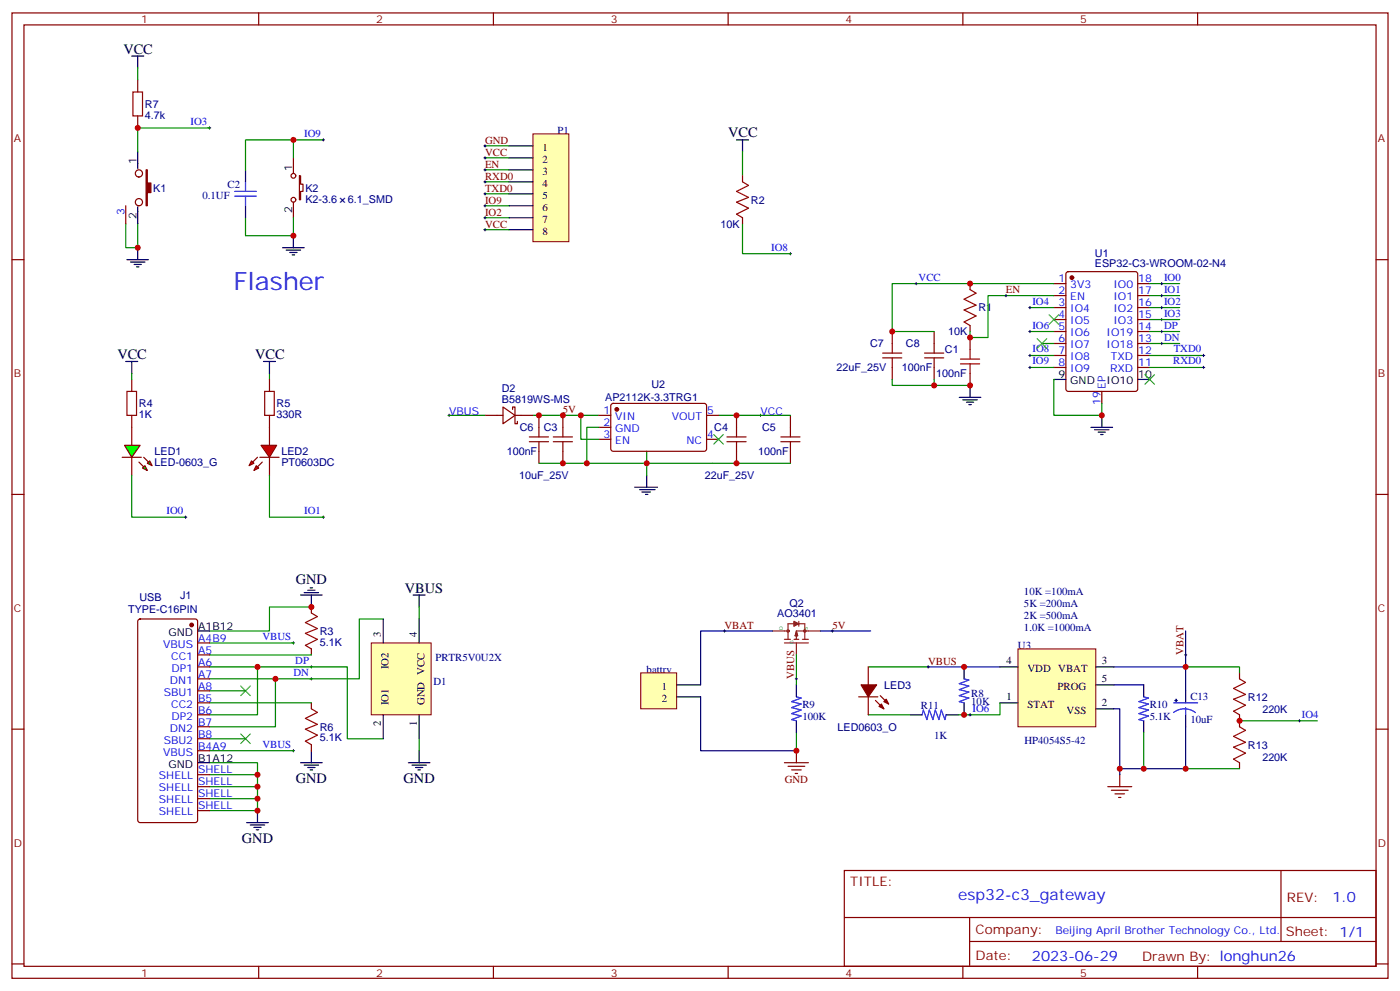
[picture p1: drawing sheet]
<svg xmlns="http://www.w3.org/2000/svg" width="412mm" height="292mm" viewBox="0 0 412 292" stroke-linecap="round" stroke-linejoin="round" font-family="sans-serif">
<g fill="none" stroke="#870000" stroke-width=".35">
<path d="M3.5 3.8h405.4v284.3h-405.4zM7.1 7.3h398.2v277.3h-398.2zM76.2 3.8v3.5M145.3 3.8v3.5M214.5 3.8v3.5M283.6 3.8v3.5M352.8 3.8v3.5M218.7 51.8v1.8M3.5 76.5h3.6M218.7 64.1v1.8M405.3 76.5h3.6M79.4 125.9v5.3"/>
<path d="M79.4 134.7v5.3M155.9 130.1h5.7M155.9 128.7h5.7M158.7 122.3v6.4M158.7 130.1v6.4M3.5 145.6h3.6M405.3 145.6h3.6M3.5 214.8h3.6M405.3 214.8h3.6M248.7 256.4h156.6v28.2h-156.6zM377.3 256.4v20.9M248.7 270.2h156.5"/>
<path d="M285.6 277.3h119.6M285.6 270.2v14.2M3.5 283.9h3.6M76.2 284.6v3.5M145.3 284.6v3.5M214.5 284.6v3.5M283.6 284.6v3.5M352.8 284.6v3.5M405.3 283.9h3.6"/>
</g>
<path d="M61.4 37.7h.7M61.7 37.3v.7M232.5 74.7h.7M232.8 74.4v.7" fill="none" stroke="#000" stroke-width=".29"/>
<path d="M218.7 44.7v7.1M218.7 65.9v8.8h14.1" fill="none" stroke="#008700" stroke-width=".35"/>
<path d="M217 41.2h3.5M218.7 41.2v3.5" fill="none" stroke="#000" stroke-width=".35"/>
<path d="M218.7 53.6l1.8 1-3.5 1.8 3.5 1.7-3.5 1.4 3.5 1.8-3.5 1.8 1.7 1" fill="none" stroke="#a10000" stroke-width=".35"/>
<g fill="#f00" stroke="#870000" stroke-width=".35">
<path d="M75.5 137.2l.7 .7-1.4 .7z"/>
<path d="M74.1 135.7l.7 .8-1.4 .7z"/>
</g>
<g fill="#870000" stroke="#870000" stroke-width=".35">
<path d="M77.3 136.1l-1.5 1.4z"/>
<path d="M74.4 136.1l1.4-1.4z"/>
</g>
<g fill="#f00" stroke="#870000" stroke-width=".35">
<path d="M76.6 134.7h5.6z"/>
<path d="M76.9 131.2h4.6l-2.1 3.5z"/>
</g>
<path d="M61.7 37.7h-21.1v7M86.4 41.2h-14.1v8.8M95.2 41.2h-8.8v5.3M37 65.9v7.1h3.6v-7.1M72.3 64.1v5.3h14.1v-5.3M79.4 110v1.8M79.4 140v12.3h15.8M157 122.3h19.4M158.7 136.5h74.1M190.5 132.9v7.1M211.7 122.3h21.1" fill="none" stroke="#008700" stroke-width=".35"/>
<path d="M94.9 41.2h.7M95.2 40.9v.7M223.7 122.3h.7M224 122v.7M94.9 152.3h.7M95.2 152v.7" fill="none" stroke="#000" stroke-width=".29"/>
<g fill="none" stroke="#000" stroke-width=".35">
<path d="M40.6 44.7v5M72.3 50v3.6M37.4 76.5h6.3M38.5 77.2h4.2M39.5 77.9h2.1M40.2 78.6h.7M40.6 61v4.9M40.6 73v3.5M72.3 60.6v3.5M83.3 73h6.3M84.3 73.7h4.2M85.4 74.4h2.1"/>
<path d="M86.1 75.1h.7M86.4 69.4v3.6M77.6 106.5h3.5M79.4 106.5v3.5M190.5 140v3.5M187 143.5h6.7M188.4 144.2h4.6M189.1 144.9h2.5M190.1 145.6h.8"/>
</g>
<path d="M78 115.3h2.8v7h-2.8z" fill="none" stroke="#a10000" stroke-width=".35"/>
<g fill="none" stroke="#870000" stroke-width=".35">
<path d="M86.4 46.5v4.6M86.4 59.5v4.6M88.2 51.8h.3v2.5h.8v2.1h-.8v2.4h-.3zM37 60.6v5.3M79.4 111.8v3.5M38.8 125.9v5.3M38.8 134.7v5.3M79.4 122.3v3.6M163 130.1h5.6M163 128.7h5.6M165.8 122.3v6.4M165.8 130.1v6.4"/>
<path d="M214.1 130.1h5.7M214.1 128.7h5.7M217 122.3v6.4M217 130.1v6.4M230 130.1h5.7M230 128.7h5.7M232.8 122.3v6.4M232.8 130.1v6.4"/>
<circle cx="40.9" cy="59.5" r="1.06"/>
<circle cx="40.9" cy="51.1" r="1.06"/>
<circle cx="86.4" cy="58.8" r=".71"/>
<circle cx="86.4" cy="51.8" r=".71"/>
</g>
<path d="M43 50h.4v3.9h1v2.8h-1v3.9h-.4z" fill="#870000" stroke="#870000" stroke-width=".35"/>
<path d="M69.1 57.8h6.4M69.1 56.4h6.4M72.3 53.6v2.8M72.3 57.8v2.8" fill="none" stroke="#00f" stroke-width=".35"/>
<g fill="#0f0" stroke="#870000" stroke-width=".35">
<path d="M42.7 137.2l.7 1.4-1.4-.7z"/>
<path d="M43.4 136.5l.7-.8 .7 1.5z"/>
</g>
<g fill="#870000" stroke="#870000" stroke-width=".35">
<path d="M40.9 136.1l1.4 1.4z"/>
<path d="M42.3 134.7l1.4 1.4z"/>
</g>
<path d="M36 134.7h5.6z" fill="#f00" stroke="#870000" stroke-width=".35"/>
<path d="M36.7 131.2h4.6l-2.5 3.5z" fill="#0f0" stroke="#870000" stroke-width=".35"/>
<path d="M37.4 115.3h2.8v7h-2.8zM91.7 180.6l1.8 1-3.5 1.8 3.5 1.7-3.5 1.4 3.5 1.8-3.5 1.8 1.7 1M91.7 208.8l1.8 1-3.5 1.8 3.5 1.8-3.5 1.4 3.5 1.7-3.5 1.8 1.7 1.1" fill="none" stroke="#a10000" stroke-width=".35"/>
<g fill="none" stroke="#870000" stroke-width=".35">
<path d="M38.8 111.8v3.5M38.8 122.3v3.6M91.7 178.8v1.8M40.8 182.5l.5-.2h16.2l.7 .4v58.9l-.5 .6-16.4 .1-.7-.5v-58.8zM58.2 189.4h3.5M58.2 192.9h3.5M58.2 196.4h3.5M58.2 200h3.5M91.7 191.1v1.8M58.2 203.5h3.5M58.2 207h3.5M58.2 210.5h3.5"/>
<path d="M58.2 214.1h3.5M58.2 217.6h3.5M91.7 207v1.8M91.7 219.4v1.7M58.2 221.1h3.5M58.2 228.2h3.5M58.2 231.7h3.5M58.2 235.2h3.5M58.2 238.8h3.5"/>
</g>
<g fill="none" stroke="#000" stroke-width=".35">
<path d="M37 106.5h3.6M38.8 106.5v3.5M88.5 175.3h6.4M89.6 174.6h4.2M90.7 173.8h2.1M91.4 173.1h.7M91.7 175.3v3.5M121.7 175.3h3.5M123.5 175.3v3.5M58.2 185.8h3.5M58.2 224.6h3.5M75.8 238.8v3.5"/>
<path d="M88.5 224.6h6.4M89.6 225.4h4.2M90.7 226.1h2.1M91.4 226.8h.7M91.7 221.1v3.5M120.3 224.6h6.3M121.4 225.4h4.2M122.4 226.1h2.1M123.1 226.8h.7M123.5 221.1v3.5M72.7 242.3h6.3M73.7 243h4.3"/>
<path d="M74.8 243.7h2.1M75.5 244.4h.7"/>
</g>
<g fill="none" stroke="#008700" stroke-width=".35">
<path d="M38.8 110v1.8M38.8 140v12.3h15.9M91.7 178.8h-12.3v7h-17.7M123.5 178.8v3.5M61.7 196.4h14.1v14.1h-14.1M61.7 200h19.4v14.1h-19.4M61.7 189.4h24.7M61.7 192.9h30M75.8 196.4h26.5v21.2h10.6M112.9 182.3h-7.1v17.7h-24.7M61.7 217.6h10.6M61.7 203.5h10.6"/>
<path d="M61.7 207h30M123.5 217.6v3.5M61.7 224.6h14.1v3.6M61.7 228.2h14.1v10.6h-14.1M61.7 221.1h24.7M61.7 235.2h14.1M61.7 231.7h14.1"/>
</g>
<path d="M54.3 152.3h.7M54.7 152v.7M86.1 189.4h.7M86.4 189v.7M91.4 200h.7M91.4 196.4h.7M91.7 196.1v.7M91.7 199.6v.7M86.1 221.1h.7M86.4 220.8v.7" fill="none" stroke="#000" stroke-width=".29"/>
<path d="M70.9 216.2l2.8 2.8M70.9 202.1l2.8 2.8M73.7 216.2l-2.8 2.8M73.7 202.1l-2.8 2.8" fill="none" stroke="#3c3" stroke-width=".35"/>
<circle cx="56.4" cy="184.1" r=".53" fill="#870000" stroke="#870000" stroke-width=".35"/>
<path d="M109.4 189.4h17.6v21.1h-17.6z" fill="#ffffb0" stroke="#800000" stroke-width=".29"/>
<path d="M38.8 16.5h3.5M40.6 16.5v3.5M112.9 182.3v7.1M123.5 182.3v7.1M112.9 210.5v7.1M123.5 210.5v7.1" fill="none" stroke="#000" stroke-width=".35"/>
<path d="M39.2 27.1h2.8v7h-2.8z" fill="none" stroke="#a10000" stroke-width=".35"/>
<path d="M40.6 23.6v3.5M40.6 34.1v3.6" fill="none" stroke="#870000" stroke-width=".35"/>
<path d="M142.9 50h7M142.9 46.5h7M142.9 53.6h7M142.9 57.1h7M142.9 43h7M142.9 67.7h7M142.9 64.1h7M142.9 60.6h7" fill="none" stroke="#008700" stroke-width=".35"/>
<path d="M157 39.4h10.6v31.8h-10.6z" fill="#ffffb0" stroke="#800000" stroke-width=".29"/>
<path d="M149.9 43h7.1M149.9 46.5h7.1M149.9 50h7.1M149.9 53.6h7.1M149.9 57.1h7.1M149.9 60.6h7.1M149.9 64.1h7.1M149.9 67.7h7.1M234.6 201.7v3.5M234.6 212.3v3.5" fill="none" stroke="#000" stroke-width=".35"/>
<g fill="none" stroke="#000" stroke-width=".29">
<path d="M142.5 57.1h.7M142.5 53.6h.7M142.5 50h.7M142.5 46.5h.7M142.5 43h.7M142.9 42.6v.7M142.9 46.1v.7M142.9 49.7v.7M142.9 53.2v.7M142.9 56.7v.7M142.5 67.7h.7M142.5 64.1h.7"/>
<path d="M142.5 60.6h.7M142.9 60.3v.7M142.9 63.8v.7M142.9 67.3v.7M273 196.4h.8M273.4 196.1v.7M348.9 192.9h.7M349.2 192.5v.8"/>
</g>
<path d="M234.6 192.9v8.8M255.8 196.4h17.6M234.6 215.8v5.3M255.8 210.5h12.3M294.6 207v3.5h-12.4" fill="none" stroke="#008700" stroke-width=".35"/>
<g fill="none" stroke="#8c2424" stroke-width=".35">
<path d="M227.5 185.8h4.6M231.1 188.3h1.7M231.1 189.4h7M232.1 188.3v-4.6h5v4.6M233.9 188.3h1.4M233.9 183l1.4 .7-1.4 .7zM233.9 183.4l.7 .3M234.2 187.3h.7M234.2 183.4l.4 .3M234.6 185.8h7.1M234.6 186.2v2.1M234.6 189.4v3.5"/>
<path d="M234.6 185.8l-.4 1.5M234.6 185.8l.3 1.5M234.6 186.2l.3 1.1M234.6 186.2l-.4 1.1M234.6 186.5l-.4 .8M234.6 183.7l-.7 .4M234.6 183.7l-.4 .4M235.3 183v1.4M236.4 188.3h1.7"/>
<circle cx="232.1" cy="185.8" r=".35"/>
<circle cx="237.1" cy="185.8" r=".35"/>
</g>
<g fill="#870000" stroke="#870000" stroke-width=".35">
<path d="M253.6 201.7h4.6l-2.4 3.5z"/>
<path d="M260.3 206.7l.8-.7 .7 1.4z"/>
<path d="M258.9 208.1l.7-.7 .7 1.4z"/>
</g>
<path d="M255.8 196.4v5.3M252.9 205.2h5.7M255.8 205.2v5.3M257.9 206.3l2.4 2.5M259.3 204.9l2.5 2.5" fill="none" stroke="#870000" stroke-width=".35"/>
<path d="M234.6 205.2l1.4 .4-2.8 1.1 2.8 .7-2.8 1 2.8 .7-2.8 1.1 2.8 .7-2.8 1 1.4 .4" fill="none" stroke="#00f" stroke-width=".35"/>
<path d="M326.3 231.7h7.1M327.4 232.8h4.9M328.4 233.8h2.9M329.5 234.9h.7M329.8 228.2v3.5" fill="none" stroke="#800000" stroke-width=".35"/>
<path d="M273.4 196.4h21.2M328.1 196.4h21.1v7.1M349.2 185.8v10.6M328.1 208.8h1.7v19.4M328.1 201.7h8.8M349.2 214.1v12.3h-19.4" fill="none" stroke="#000080" stroke-width=".35"/>
<path d="M299.9 191.1h22.9v23h-22.9z" fill="#ffffb0" stroke="#800000" stroke-width=".29"/>
<path d="M294.6 196.4h5.3M322.8 196.4h5.3M268.1 210.5h3.5M278.7 210.5h3.5M294.6 207h5.3M322.8 201.7h5.3M322.8 208.8h5.3M336.9 201.7v3.5M336.9 212.3v3.5M349.2 203.5v3.5M349.2 210.5v3.6" fill="none" stroke="#000" stroke-width=".35"/>
<path d="M271.6 210.5l.4-1.4 1 2.8 .8-2.8 1 2.8 .7-2.8 1.1 2.8 .7-2.8 1 2.8 .4-1.4M336.9 205.2l1.4 .4-2.8 1.1 2.8 .7-2.8 1 2.8 .7-2.8 1.1 2.8 .7-2.8 1 1.4 .4M345.7 209.9a5.3 5.3 0 0 1 6.4 0M345.7 207h7.1M349.2 208.4v2.1" fill="none" stroke="#00f" stroke-width=".35"/>
<g fill="#000080" stroke="#000080" stroke-width=".29">
<path d="M346.1 206.3h.7z"/>
<path d="M346.4 206l.1 .7z"/>
</g>
<path d="M231.1 224.6h7M232.1 225.7h5M233.2 226.8h2.8M234.2 227.8h.7M234.6 221.1v3.5" fill="none" stroke="#800000" stroke-width=".35"/>
<path d="M213.1 185.8h.7M213.4 185.5v.7M234.2 200h.7M234.6 199.6v.7M244.8 185.8h.7M245.2 185.5v.7" fill="none" stroke="#000" stroke-width=".29"/>
<path d="M227.5 185.8h-21.1v15.9M241.7 185.8h14.8M206.4 205.2v15.9h28.2" fill="none" stroke="#000080" stroke-width=".35"/>
<path d="M188.7 198.2h10.6v10.6h-10.6z" fill="#ffffb0" stroke="#800000" stroke-width=".29"/>
<g fill="none" stroke="#000" stroke-width=".35">
<path d="M282.6 117.1h6.3M283.6 117.8h4.3M284.7 118.5h2.1M285.4 119.2h.7M285.8 113.5v3.6M310.4 111.8h3.6M335.1 111.8h3.6M321.4 125.9h6.3M322.4 126.6h4.3M323.5 127.3h2.1M324.2 128h.7M324.6 122.3v3.6"/>
<path d="M284 196.4v3.6M199.3 201.7h7.1M199.3 205.2h7.1M284 207v3.5"/>
</g>
<g fill="none" stroke="#870000" stroke-width=".35">
<path d="M262.8 97.6v6.4M275.2 97.6v6.4M285.8 83.5v1.8M285.8 95.9v1.7M285.8 99.4v3.5M310.4 83.5h3.6M310.4 87.1h3.6M310.4 90.6h3.6M310.4 94.1h3.6M310.4 97.6h3.6M314.2 80.2l.5-.2h19.7l.7 .4v34.2l-.4 .6-20 .1-.7-.5v-34.1zM335.1 83.5h3.6"/>
<path d="M335.1 87.1h3.6M335.1 90.6h3.6M335.1 94.1h3.6M335.1 97.6h3.6M148.2 119.9l3.5 2.4-3.5 2.5zM180.2 119l.4-.2 27.1 .1 .4 .6v13l-.7 .4h-27.1l-.4-.7v-12.7zM260 105.4h5.6M260 104h5.6M262.8 105.4v6.4M272.3 105.4h5.7M272.3 104h5.7M275.2 105.4v6.4"/>
<path d="M285.8 110v3.5M310.4 101.2h3.6M310.4 104.7h3.6M310.4 108.2h3.6M324.6 115.3v3.5M335.1 101.2h3.6M335.1 104.7h3.6M335.1 108.2h3.6M142.9 122.3h5.3M151 120.6v-.7h.7v4.9h.7v-.7M151.7 122.3h5.3M176.4 122.3h3.5"/>
<path d="M176.4 125.9h3.5M176.4 129.4h3.5M208.1 122.3h3.6M208.1 129.4h3.6M365.1 198.2v1.8M365.1 210.5v3.6M365.1 224.6v1.8"/>
</g>
<g fill="none" stroke="#000" stroke-width=".29">
<path d="M269.5 83.5h.7M269.9 83.2v.7M296 87.1h.7M296.3 86.7v.7M303 90.6h.7M303 97.6h.7M303.4 90.2v.7M303.4 97.3v.7M341.8 90.6h.7M341.8 94.1h.7M341.8 83.5h.7M341.8 87.1h.7"/>
<path d="M341.8 97.6h.7M342.2 83.2v.7M342.2 86.7v.7M342.2 90.2v.7M342.2 93.8v.7M342.2 97.3v.7M303 104.7h.7M303 108.2h.7M303.4 104.4v.7M303.4 107.9v.7M341.8 101.2h.7M342.2 100.8v.7"/>
<path d="M354.2 104.7h.7M354.2 108.2h.7M354.5 104.4v.7M354.5 107.9v.7M131.9 122.3h.7M132.3 122v.7M165.5 122.3h.7M165.8 122v.7M285.4 210.5h.7M285.8 210.2v.7M382.4 212.3h.7M382.8 211.9v.8"/>
</g>
<g fill="none" stroke="#008700" stroke-width=".35">
<path d="M40.6 20v3.6M303.4 90.6h7M303.4 97.6h7M310.4 83.5h-47.6v14.1h12.4M310.4 87.1h-19.4v12.3h-5.2v-1.8M338.7 90.6h8.8M338.7 94.1h8.8M338.7 83.5h8.8M338.7 87.1h8.8M338.7 97.6h8.8M262.8 111.8v1.7h23M275.2 111.8v1.7"/>
<path d="M303.4 104.7h7M303.4 108.2h7M306.9 101.2h3.5M310.4 111.8v10.5h14.2v-3.5M338.7 104.7h15.8M338.7 108.2h15.8M338.7 101.2h8.8M132.3 122.3h10.6M171.1 122.3v7.1h5.3M176.4 125.9h-3.5v10.6M349.2 196.4h15.9v1.8M336.9 215.8v10.6"/>
<path d="M365.1 212.3h23M349.2 226.4h15.9"/>
</g>
<path d="M284 200l1.4 .3-2.8 1.1 2.8 .7-2.8 1 2.8 .7-2.8 1.1 2.8 .7-2.8 1.1 1.4 .3" fill="none" stroke="#00f" stroke-width=".35"/>
<g fill="#870000" stroke="#870000" stroke-width=".35">
<circle cx="315.7" cy="81.8" r=".53"/>
<circle cx="181.7" cy="120.6" r=".53"/>
</g>
<path d="M285.8 85.3l1.7 1.1-3.5 1.7 3.5 1.8-3.5 1.4 3.5 1.8-3.5 1.7 1.8 1.1M282.9 107.2h5.7M282.9 105.8h5.7M285.8 102.9v2.9M285.8 107.2v2.8M365.1 200l1.8 1-3.5 1.8 3.5 1.7-3.5 1.5 3.5 1.7-3.5 1.8 1.7 1M365.1 214.1l1.8 1-3.5 1.8 3.5 1.8-3.5 1.4 3.5 1.7-3.5 1.8 1.7 1" fill="none" stroke="#a10000" stroke-width=".35"/>
<path d="M305.5 99.8l2.8 2.8M308.3 99.8l-2.8 2.8M309 92.7l2.9 2.8M311.9 92.7l-2.9 2.8M337.3 110.3l2.8 2.9M340.1 110.3l-2.8 2.9M210.3 128l2.8 2.8M213.1 128l-2.8 2.8" fill="none" stroke="#3c3" stroke-width=".35"/>
<g fill="#c00">
<circle cx="158.8" cy="122.3" r=".88"/>
<circle cx="40.6" cy="73" r=".88"/>
<circle cx="86.4" cy="41.2" r=".88"/>
<circle cx="86.4" cy="69.4" r=".88"/>
<circle cx="190.5" cy="136.5" r=".88"/>
<circle cx="91.7" cy="178.8" r=".88"/>
<circle cx="75.8" cy="238.8" r=".88"/>
<circle cx="75.8" cy="228.2" r=".88"/>
<circle cx="75.8" cy="235.2" r=".88"/>
<circle cx="75.8" cy="231.7" r=".88"/>
<circle cx="81.1" cy="200" r=".88"/>
<circle cx="75.8" cy="196.4" r=".88"/>
<circle cx="40.6" cy="37.7" r=".88"/>
<circle cx="349.3" cy="196.4" r=".88"/>
<circle cx="234.6" cy="221.1" r=".88"/>
<circle cx="284" cy="196.4" r=".88"/>
<circle cx="284" cy="210.5" r=".88"/>
<circle cx="285.8" cy="83.5" r=".88"/>
<circle cx="285.8" cy="113.5" r=".88"/>
<circle cx="275.2" cy="113.5" r=".88"/>
<circle cx="324.6" cy="122.3" r=".88"/>
<circle cx="217" cy="122.3" r=".88"/>
<circle cx="217" cy="136.5" r=".88"/>
<circle cx="165.8" cy="136.5" r=".88"/>
<circle cx="165.8" cy="122.3" r=".88"/>
<circle cx="171.1" cy="122.3" r=".88"/>
<circle cx="172.9" cy="136.5" r=".88"/>
<circle cx="262.8" cy="97.6" r=".88"/>
<circle cx="285.8" cy="99.4" r=".88"/>
<circle cx="329.8" cy="226.4" r=".88"/>
<circle cx="336.9" cy="226.4" r=".88"/>
<circle cx="349.3" cy="226.4" r=".88"/>
<circle cx="365.1" cy="212.3" r=".88"/>
</g>
<text font-size="7.4" fill="#00f" x="68.8" y="85.3">Flasher</text>
<text font-size="4.6" fill="#00f" x="282.2" y="265.2">esp32-c3_gateway</text>
<g font-size="4.2">
<text x="36.3" y="15.8">VCC</text>
<text x="214.5" y="40.5">VCC</text>
<text x="34.6" y="105.8">VCC</text>
<text x="75.1" y="105.8">VCC</text>
<text x="87.1" y="172">GND</text>
<text x="119.2" y="174.6">VBUS</text>
<text x="87.1" y="230.7">GND</text>
<text x="118.9" y="230.7">GND</text>
<text x="71.3" y="248.4">GND</text>
</g>
<g font-size="4.2" fill="#00f">
<text x="392.5" y="265.7">1.0</text>
<text x="304" y="283">2023-06-29</text>
</g>
<g font-size="3.9" fill="#800">
<text x="250.5" y="261">TITLE:</text>
<text x="379.1" y="265.7">REV:</text>
<text x="287.4" y="275.2">Company:</text>
<text x="378.7" y="275.8">Sheet: 1/1</text>
<text x="287.4" y="282.9">Date:</text>
<text x="336.4" y="282.9">Drawn By: longhun26</text>
</g>
<g font-size="3.2" fill="#800">
<text x="41.6" y="6.8">1</text>
<text x="110.8" y="6.8">2</text>
<text x="179.9" y="6.8">3</text>
<text x="249.1" y="6.8">4</text>
<text x="318.2" y="6.8">5</text>
<text x="4.1" y="41.9">A</text>
<text x="405.9" y="41.9">A</text>
<text x="4.1" y="111.1">B</text>
<text x="405.9" y="111.1">B</text>
<text x="4.1" y="180.2">C</text>
<text x="405.9" y="180.2">C</text>
<text x="4.1" y="249.3">D</text>
<text x="405.9" y="249.3">D</text>
<text x="41.6" y="287.6">1</text>
<text x="110.8" y="287.6">2</text>
<text x="179.9" y="287.6">3</text>
<text x="249.1" y="287.6">4</text>
<text x="318.2" y="287.6">5</text>
</g>
<g font-size="3.2" fill="#000080">
<text x="42.7" y="35">4.7k</text>
<text x="42.7" y="31.8">R7</text>
<text x="164.2" y="39.4">P1</text>
<text x="45.2" y="56.5">K1</text>
<text x="59.6" y="58.8">0.1UF</text>
<text x="67" y="55.3">C2</text>
<text x="90" y="59.7">K2-3.6</text>
<text x="90" y="56.5">K2</text>
<text x="102.5" y="59.7">6.1_SMD</text>
<text x="221.2" y="60">R2</text>
<text x="212.3" y="67">10K</text>
<text x="322.5" y="75.6">U1</text>
<text x="322.5" y="78.8">ESP32-C3-WROOM-02-N4</text>
<text x="288.2" y="91.7">R1</text>
<text x="279.3" y="98.8">10K</text>
<text x="256.3" y="102.3">C7</text>
<text x="266.9" y="102.3">C8</text>
<text x="278.4" y="104.1">C1</text>
<text x="246.4" y="109.4">22uF_25V</text>
<text x="265.7" y="109.4">100nF</text>
<text x="275.8" y="111.1">100nF</text>
<text x="40.9" y="120">R4</text>
<text x="81.5" y="120">R5</text>
<text x="147.8" y="118.8">B5819WS-MS</text>
<text x="147.8" y="115.6">D2</text>
<text x="178.3" y="118.2">AP2112K-3.3TRG1</text>
<text x="191.9" y="114.4">U2</text>
<text x="40.9" y="123.2">1K</text>
<text x="81.5" y="123.2">330R</text>
<text x="153.1" y="127">C6</text>
<text x="160.2" y="127">C3</text>
<text x="210.4" y="127">C4</text>
<text x="224.5" y="127">C5</text>
<text x="45.5" y="137.2">LED-0603_G</text>
<text x="45.5" y="134.1">LED1</text>
<text x="82.9" y="137.2">PT0603DC</text>
<text x="82.9" y="134.1">LED2</text>
<text x="149.3" y="134.1">100nF</text>
<text x="223.3" y="134.1">100nF</text>
<text x="152.9" y="141.1">10uF_25V</text>
<text x="207.6" y="141.1">22uF_25V</text>
<text x="41.1" y="177">USB</text>
<text x="53.1" y="176.4">J1</text>
<text x="232.6" y="178.8">Q2</text>
<text x="301.6" y="175.3">10K =100mA</text>
<text x="301.6" y="178.8">5K =200mA</text>
<text x="37.7" y="180.6">TYPE-C16PIN</text>
<text x="229" y="181.7">AO3401</text>
<text x="301.6" y="182.3">2K =500mA</text>
<text x="301.6" y="185.8">1.0K =1000mA</text>
<text x="94.2" y="190.2">5.1K</text>
<text x="94.2" y="187">R3</text>
<text x="299.9" y="191.1">U3</text>
<text x="128.2" y="194.6">PRTR5V0U2X</text>
<text x="127.7" y="201.7">D1</text>
<text x="190.5" y="198.2">battry</text>
<text x="260.5" y="202.9">LED3</text>
<text x="236.4" y="208.4">R9</text>
<text x="271.3" y="208.8">R11</text>
<text x="286.1" y="207.6">10K</text>
<text x="286.1" y="205.2">R8</text>
<text x="338.7" y="208.4">R10</text>
<text x="350.7" y="206.3">C13</text>
<text x="367.6" y="206.4">R12</text>
<text x="371.8" y="209.9">220K</text>
<text x="94.2" y="215.2">R6</text>
<text x="236.4" y="211.9">100K</text>
<text x="246.7" y="215.2">LED0603_O</text>
<text x="338.7" y="211.9">5.1K</text>
<text x="350.7" y="213">10uF</text>
<text x="94.2" y="218.4">5.1K</text>
<text x="275.2" y="217.6">1K</text>
<text x="301.8" y="219.2">HP4054S5-42</text>
<text x="367.6" y="220.5">R13</text>
<text x="371.8" y="224">220K</text>
</g>
<g font-size="3.2" fill="#00f">
<text x="56.1" y="36.8">IO3</text>
<text x="89.6" y="40.3">IO9</text>
<text x="36.7" y="63.3" transform="rotate(-90 36.7 63.3)">3</text>
<text x="227.2" y="73.8">IO8</text>
<text x="270.6" y="82.7">VCC</text>
<text x="311.8" y="83.2">1</text>
<text x="335.3" y="83.2">18</text>
<text x="342.9" y="82.7">IO0</text>
<text x="304.1" y="89.7">IO4</text>
<text x="311.8" y="86.7">2</text>
<text x="315.3" y="84.9">3V3</text>
<text x="315.3" y="88.5">EN</text>
<text x="328" y="88.5">IO1</text>
<text x="328" y="84.9">IO0</text>
<text x="335.3" y="86.7">17</text>
<text x="342.9" y="89.7">IO2</text>
<text x="342.9" y="86.2">IO1</text>
<text x="311.8" y="90.2">3</text>
<text x="311.8" y="93.8">4</text>
<text x="315.3" y="92">IO4</text>
<text x="315.3" y="95.5">IO5</text>
<text x="328" y="95.5">IO3</text>
<text x="328" y="92">IO2</text>
<text x="335.3" y="93.8">15</text>
<text x="335.3" y="90.2">16</text>
<text x="342.9" y="93.2">IO3</text>
<text x="304.1" y="96.8">IO6</text>
<text x="311.8" y="97.3">5</text>
<text x="311.8" y="100.8">6</text>
<text x="315.3" y="99.1">IO6</text>
<text x="326" y="99.1">IO19</text>
<text x="335.3" y="100.8">13</text>
<text x="335.3" y="97.3">14</text>
<text x="342.9" y="100.3">DN</text>
<text x="342.9" y="96.8">DP</text>
<text x="304.1" y="107.4">IO9</text>
<text x="304.1" y="103.8">IO8</text>
<text x="311.8" y="104.4">7</text>
<text x="311.8" y="107.9">8</text>
<text x="315.3" y="102.6">IO7</text>
<text x="315.3" y="106.1">IO8</text>
<text x="326" y="102.6">IO18</text>
<text x="327.3" y="106.1">TXD</text>
<text x="335.3" y="107.9">11</text>
<text x="335.3" y="104.4">12</text>
<text x="345.6" y="107.4">RXD0</text>
<text x="345.7" y="103.8">TXD0</text>
<text x="315.3" y="109.6">IO9</text>
<text x="327" y="109.6">RXD</text>
<text x="324.2" y="119.3" transform="rotate(-90 324.2 119.3)">19</text>
<text x="325.6" y="114.6" transform="rotate(-90 325.6 114.6)">EP</text>
<text x="132.3" y="122.3">VBUS</text>
<text x="177.7" y="122">1</text>
<text x="177.7" y="125.5">2</text>
<text x="181.2" y="123.8">VIN</text>
<text x="197.9" y="123.8">VOUT</text>
<text x="208.3" y="122">5</text>
<text x="224" y="122.3">VCC</text>
<text x="177.7" y="129">3</text>
<text x="181.2" y="127.3">GND</text>
<text x="181.2" y="130.8">EN</text>
<text x="202.2" y="130.8">NC</text>
<text x="208.3" y="129">4</text>
<text x="49.1" y="151.4">IO0</text>
<text x="89.6" y="151.4">IO1</text>
<text x="48.1" y="190.8">VBUS</text>
<text x="58.4" y="189">A4B9</text>
<text x="77.3" y="188.5">VBUS</text>
<text x="50.5" y="194.3">CC1</text>
<text x="50.5" y="197.8">DP1</text>
<text x="58.4" y="192.5">A5</text>
<text x="58.4" y="196.1">A6</text>
<text x="87" y="195.5">DP</text>
<text x="50.1" y="201.4">DN1</text>
<text x="58.4" y="199.6">A7</text>
<text x="58.4" y="203.1">A8</text>
<text x="86.4" y="199.1">DN</text>
<text x="48.2" y="204.9">SBU1</text>
<text x="50.5" y="208.4">CC2</text>
<text x="58.4" y="206.7">B5</text>
<text x="286.5" y="209.7">IO6</text>
<text x="50.1" y="215.5">DN2</text>
<text x="50.5" y="211.9">DP2</text>
<text x="58.4" y="210.2">B6</text>
<text x="58.4" y="213.7">B7</text>
<text x="383.5" y="211.4">IO4</text>
<text x="48.2" y="219">SBU2</text>
<text x="58.4" y="217.2">B8</text>
<text x="58.4" y="220.8">B4A9</text>
<text x="77.3" y="220.2">VBUS</text>
<text x="48.1" y="222.5">VBUS</text>
<text x="58.4" y="227.8">SHELL</text>
<text x="46.8" y="229.6">SHELL</text>
<text x="46.8" y="233.1">SHELL</text>
<text x="58.4" y="231.4">SHELL</text>
<text x="46.8" y="236.6">SHELL</text>
<text x="58.4" y="234.9">SHELL</text>
<text x="58.4" y="238.4">SHELL</text>
<text x="46.8" y="240.2">SHELL</text>
<text x="310.9" y="275.2">Beijing April Brother Technology Co., Ltd.</text>
</g>
<g font-size="3.2" fill="#800000">
<text x="142.9" y="45.9">VCC</text>
<text x="142.9" y="42.3">GND</text>
<text x="142.9" y="52.9">RXD0</text>
<text x="142.9" y="49.4">EN</text>
<text x="142.9" y="60">IO9</text>
<text x="142.9" y="56.4">TXD0</text>
<text x="142.9" y="63.5">IO2</text>
<text x="142.9" y="67">VCC</text>
<text x="296.3" y="86.4">EN</text>
<text x="165.8" y="121.7">5V</text>
<text x="213.4" y="185.2">VBAT</text>
<text x="245.2" y="185.2">5V</text>
<text x="273.4" y="195.8">VBUS</text>
<text x="348.6" y="192.9" transform="rotate(-90 348.6 192.9)">VBAT</text>
<text x="234" y="200" transform="rotate(-90 234 200)">VBUS</text>
<text x="231.2" y="230.7">GND</text>
</g>
<g font-size="3.2">
<text x="159.8" y="44.6">1</text>
<text x="40.2" y="48.3" transform="rotate(-90 40.2 48.3)">1</text>
<text x="86.1" y="50.4" transform="rotate(-90 86.1 50.4)">1</text>
<text x="159.8" y="48.1">2</text>
<text x="159.8" y="51.6">3</text>
<text x="159.8" y="55.1">4</text>
<text x="159.8" y="58.7">5</text>
<text x="40.2" y="64.4" transform="rotate(-90 40.2 64.4)">2</text>
<text x="86.1" y="62.6" transform="rotate(-90 86.1 62.6)">2</text>
<text x="159.8" y="62.2">6</text>
<text x="159.8" y="65.7">7</text>
<text x="159.8" y="69.3">8</text>
<text x="311.8" y="111.4">9</text>
<text x="315.3" y="113.2">GND</text>
<text x="326" y="113.2">IO10</text>
<text x="335.3" y="111.4">10</text>
<text x="58.4" y="185.5">A1B12</text>
<text x="49.6" y="187.3">GND</text>
<text x="112.2" y="187.6" transform="rotate(-90 112.2 187.6)">3</text>
<text x="122.8" y="187.6" transform="rotate(-90 122.8 187.6)">4</text>
<text x="114.5" y="197.1" transform="rotate(-90 114.5 197.1)">IO2</text>
<text x="296.5" y="195.7">4</text>
<text x="324.6" y="195.7">3</text>
<text x="194.9" y="203.3">1</text>
<text x="302.7" y="198">VDD VBAT</text>
<text x="311.6" y="203.3">PROG</text>
<text x="324.6" y="201">5</text>
<text x="114.5" y="207.7" transform="rotate(-90 114.5 207.7)">IO1</text>
<text x="125.1" y="207.7" transform="rotate(-90 125.1 207.7)">GND VCC</text>
<text x="194.9" y="206.8">2</text>
<text x="296.5" y="206.3">1</text>
<text x="302.7" y="208.6">STAT</text>
<text x="324.6" y="208.1">2</text>
<text x="112.2" y="213.9" transform="rotate(-90 112.2 213.9)">2</text>
<text x="122.8" y="213.9" transform="rotate(-90 122.8 213.9)">1</text>
<text x="314.2" y="210.4">VSS</text>
<text x="49.6" y="226.1">GND</text>
<text x="58.4" y="224.3">B1A12</text>
</g>
<g font-size="1.4" fill="#238d23">
<text x="230.6" y="185.5" transform="rotate(-90 230.6 185.5)">D</text>
<text x="238" y="185.5" transform="rotate(-90 238 185.5)">S</text>
<text x="233.7" y="189.7" transform="rotate(-90 233.7 189.7)">G</text>
</g>
</svg>
